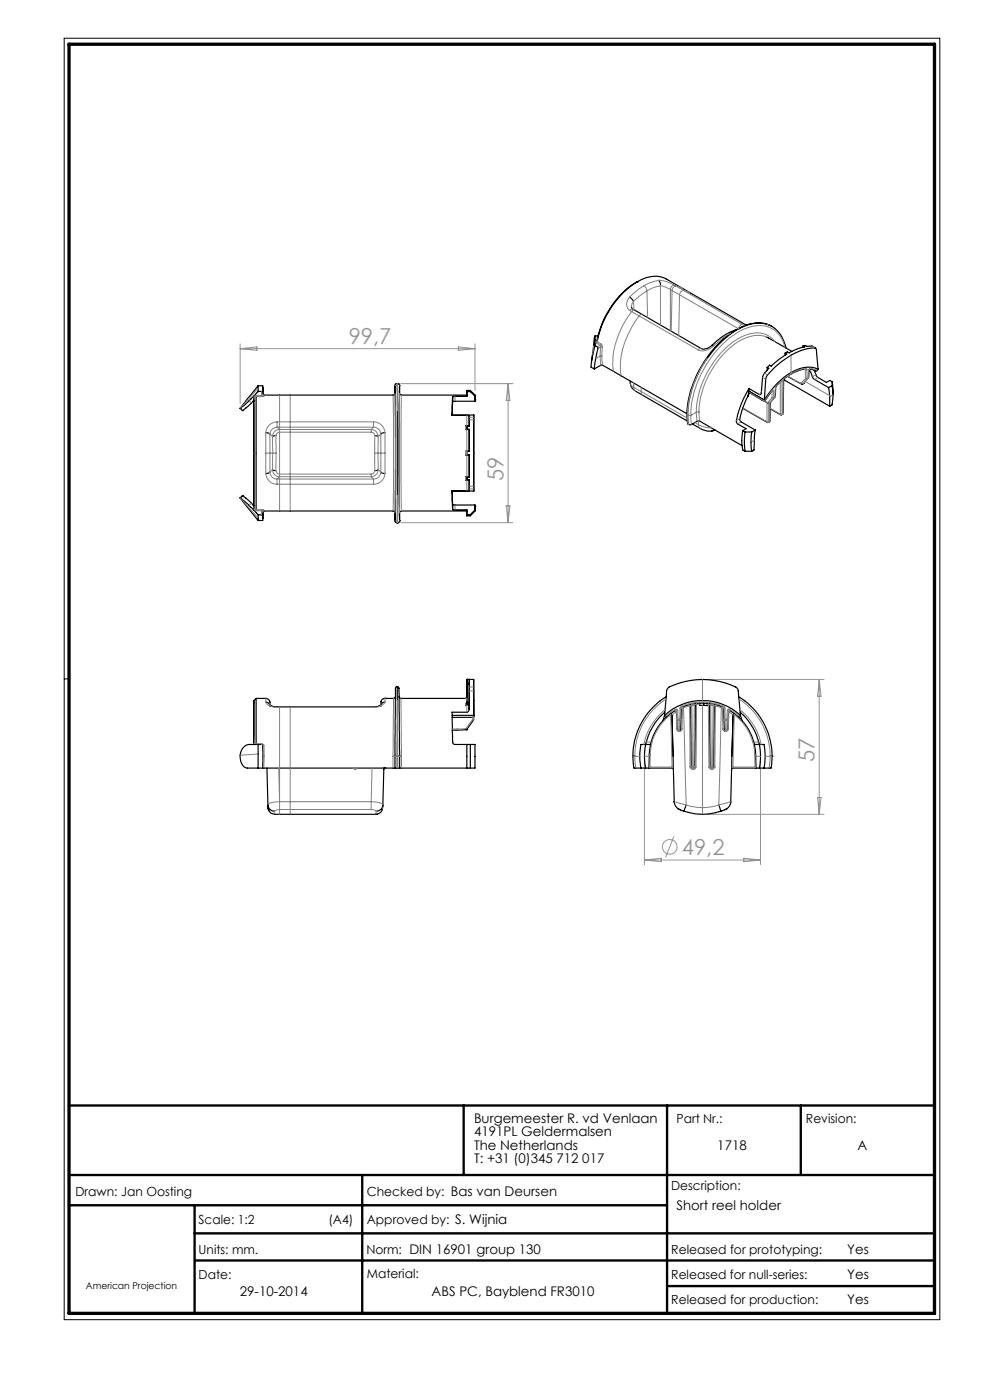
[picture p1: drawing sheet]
<svg xmlns="http://www.w3.org/2000/svg" width="210mm" height="297mm" viewBox="0 0 210 297" stroke-linecap="round" stroke-linejoin="round" font-family="sans-serif">
<path d="M13.6 8.1h185.8v271.9h-185.8zM14.6 144h-1" fill="none" stroke="#000" stroke-width=".21"/>
<path d="M14.6 234.5h183.6M98.4 234.5v14.8M141.5 234.5v44.1M169.9 234.5v14.8M14.6 249.3h183.6M14.6 255.7h126.9M41.3 255.7v22.9M76.8 249.3v29.3M41.3 261.7h156.9M41.4 267.4h156.8M141.5 272.8h56.7" fill="none" stroke="#000" stroke-width=".5"/>
<path d="M14.6 9.4h183.6v269.2h-183.6z" fill="none" stroke="#000" stroke-width=".7"/>
<g fill="none" stroke="#959595" stroke-width=".21">
<path d="M50.9 73v12.6M50.9 74h49.9M50.9 74l3.6-.4v.7zM97.2 73.6l3.6 .4-3.6 .3zM100.8 73v9.8M85 81.4h23.8M107.8 81.4v29.5M107.8 81.4l.4 3.5h-.8zM85 110.9h23.8M107.4 107.3h.8l-.4 3.6zM150 144.1h24.8M173.8 144.1v28.7"/>
<path d="M173.8 144.1l.4 3.6h-.8zM136.7 161.4v22M142.9 177.4l-1.7 4.5M150 172.8h24.8M161.3 161.4v22M173.4 169.2h.8l-.4 3.6zM136.7 182.5h24.6M136.7 182.5l3.6-.4v.7zM157.8 182.1l3.5 .4-3.5 .3z"/>
<circle cx="142.1" cy="179.7" r="1.55"/>
</g>
<g fill="none" stroke="#000" stroke-width=".25">
<path d="M135.1 59.8h.1M135.1 59.8a20 20 0 0 0-8.5 12.8l-.2 .1M135.1 59.8a5.9 5.9 0 0 1 6.2-.6l17 9.8M135.1 59.8a19.1 19.1 0 0 0-8.6 12.5l-.1 .1M139.7 59.5l.3 .3 .1 .8M125.9 73.2l-.4 3.2M126 78.3l1.7-.9 18 10.4M126 71.8l-.1 1.6M126.1 71.8l.1-.5v2M126.2 71.3h.7M126.2 73.3l.6 .4 .1 .2-.9 4.4M126.2 73.3l-.5 2.3-.3 1.9v.4l.6 .4"/>
<path d="M133.5 63l.9 .9M133.9 65.1l.4 .5 14.4 8.3a2.24 2.24 0 0 0 2.3-.6M151 73.3h.4M156.1 70l-.6 .2a12.3 12.3 0 0 0-4.5 3.1M162.6 71.5l5.4 3M162.7 78l.4 .1-1.1 1.2-.3 .7-.3 3.7h-.2l-2.3-1.3M162.7 78v.5M163.1 68.9a8.3 8.3 0 0 0-7.7 1.5 23.1 23.1 0 0 0-9.7 17.5M163.2 69l1.1 .6M163.7 69.2a6.5 6.5 0 0 0-6.1 .1 19.1 19.1 0 0 0-7.6 6.8M164.3 69.6a7.2 7.2 0 0 1 2.4 4.2M166.5 74.9l.4 .2-1.7 1.2-1.6 1.4-.4-.2-.5 .5"/>
<path d="M166.5 74.9v.4M167 79.8l3 1.7M170.4 73.4l.3 .2a9.6 9.6 0 0 0-3.3 1.3l-.4-.3-.5 .3M170.4 73.4l.4-.1 .4 .2a1.79 1.79 0 0 1 1.8 .3M170.4 73.4v.3M170.8 78.3a9.8 9.8 0 0 0-6.3 3.9l-.1 2-1.1 1.2M171.6 78.4l1 2 3.2 1.8M172.7 78.5l.5 1.3 .3 .3 1.8 1 .7-.4 .5 .3M173.1 78.7l-1.4-.4-.2 1.8-1.1 1.2M173.5 78.3a6.1 6.1 0 0 0-5.7 .7 16.6 16.6 0 0 0-5.7 5.9M173.5 78.3l-.3-4.1-.2-.4a13.5 13.5 0 0 0-9.3 4.8 2.8 2.8 0 0 0-1.3 2.5l-.3 3.8M173.5 78.3l-.2 .4h-.2"/>
<path d="M50.9 86.6h.1M50.9 86.6l.5 .5M51.4 87.1h.1M53.8 85v-.7v23.7v-.8M53.8 85v22.2M53.8 85l-2.4 2.1M53.8 85h.1M54.2 83.9l.1 .2M54.3 84.1v24M54.3 84.1h.1M54.8 81.8l-3.9 4.8M54.8 81.8v1.2"/>
<path d="M54.8 81.8h.9l.1 .4M55.7 82.9l-.9 .1-2.8 2.8-1.1 .8M55.7 82.9v.9M55.8 82.2l-.1 .7M56.4 91.8l.6 .1 .3 .2M57.8 99.6l.7 .2M58.5 92.4l-.7 .2M79.5 92.4l.7 .2M80.2 99.6l-.7 .2M81.7 91.8l-.7 .1-.2 .2M83.8 81.8v28.7M83.8 81.8v1.6l-.3 .4h-27.5l-.2-.1v-1.5"/>
<path d="M83.8 81.8h.1M84.1 81.4l-.2 .1-.1 .3M84.2 81.4h.4l.2 .4M84.2 81.4h.1M84.3 87.2v17.9M84.3 81.4h.1M84.4 81.4h.1M84.8 81.8l-.2 9.6 .2 19.1M84.8 81.8v1.8l.3 .2h13.9v.3M84.8 81.8h.1M95.9 88.1l3.6 .1M95.9 88v.1"/>
<path d="M95.9 88h4.6M96 84.2l-.1 3.9M96 85.2l-.1 2.8M96 84.2v1M98.8 95.7h.2zM98.8 90.4h.2zM99 95.7l.1 .1M99 95.7h.5M99 91.1h.5M99 90.4v.7M99 90.4h.1M99 90.4h.5"/>
<path d="M99 84.1l-3 .1M99 82.8v.3h.8M99 82.8h.8M99 82.8v1.3M99.1 95.8v.7M99.1 90.4l-.1 .7M99.1 96.5h-.3h.7M99.1 96.5h.5M99.1 95.8h.5M99.1 90.4h.5M99.5 88.2l.1 2.2M99.5 95.7l.1 .1"/>
<path d="M99.5 91.1v4.6M99.5 96.5v4.6M99.5 96.5h.1M99.5 88.2v2.2M99.5 90.4h.1M99.6 96.5v4.7M99.6 91.1v4.7M99.6 91.1h-.8h.2M99.6 91.1h-.1M99.8 83.1l1 1v-.3M99.8 82.8v.3M99.8 82.8l1 1"/>
<path d="M100.5 96.1v8.1M100.5 88v8.1M100.8 85.1l-4.8 .1M100.8 84.8h.1M100.8 84.8v.3M100.8 83.8v1.3M133.7 80.9a2.18 2.18 0 0 0 1 2M134.8 83l11 6.3M145.7 87.8l.2 2a.63 .63 0 0 0 .8 .3l1.3-.8 .4 .1 9 5.1M146.9 90l1.7 .9M148.6 90.9a2.58 2.58 0 0 0 2.9 .2M148.6 90.9h.1"/>
<path d="M151.7 91.3l-.7 .1M157.6 91.4l-.3 2.1 .1 1.3 .2 .7 .4 .2M157.6 91.4l.4 .2M158 91.6l-.1 1.7 .1 2.4M158 95.7h1.5M158 91.6h1.5M158.6 84.1a14.4 14.4 0 0 0-1.6 5.1l.1 .3 3.1 1.7M158.9 83l3.2 1.9M158.9 83l-.3 1.1M158.9 83l.2 .1M158.9 82.4a18.5 18.5 0 0 0-2.7 7.1l.3 .4 1.8 1-.7 .5M158.9 82.4v.6"/>
<path d="M159 83.3l3.9 2.2M159.1 83.1l-.5 1M159.1 83.1l3.1 1.8M159.5 91.6l-.2 1.5 .2 2.6M160.2 91.2l-.3 4.3-.4 .2M160.2 91.2l-.7 .4M162.1 84.9l.1 .1M162.2 84.9h.1M162.8 85.4l.3 .1M163.1 85.5h.1M163.3 85.4h.1M163.3 85.4l-.2 .1"/>
<path d="M163.4 85.4l-.1 4-.4 .2-5.4-3M163.8 82.9l-1.5 2.1M166.2 80.4l-.1 7.4-.5 .2-2.3-1.3M166.2 80.5l9.8 5.7M169.9 81.3l.3 .2M170.2 81.5h.1M170.4 81.3h.1M170.4 81.3l-.2 .2M175.8 82.2l.2 2v2M176.5 81.8l.2 1.9M176.5 81.8l-.7 .4M176.5 81l.2 2.7"/>
<path d="M176.5 81v.8M176.7 83.7l-.2 2.2-.5 .3M50.9 105.6l1.7 1.4 2.2 2.2 .9 .1M50.9 105.6l3.9 4.8M50.9 105.6h.1M51.4 105.2l-.5 .4M51.4 105.2h.1M51.4 105.2l2.4 2M53.8 107.2h.1M54.3 108.1h.1M54.3 108.1l-.1 .3M54.8 109.2v1.2"/>
<path d="M55.7 109.3l.1 .7M55.7 108.5v.8M55.8 110v-1.4l.2-.2h27.4l.4 .4v1.7M55.8 110l-.1 .4h-.9M57.3 100.2l-.9 .3M80.8 100.2l.9 .3M83.8 110.5l.2 .3 .4 .1M83.8 110.5h.1M84.2 110.9h.1M84.4 110.9h.1M84.8 110.5l-.2 .3-.2 .1M84.8 110.5h.1"/>
<path d="M95.9 104.1l.1 4M95.9 104.1l.1 2.9M95.9 104.1l4.6 .1M96 108.1l3 .1M96 107l4.8 .1M96 107v1.1M98.8 101.1h.2zM98.8 101.9h.2zM99 101.1h.5M99 101.1v.8M99 101.9h.5M99 108.2v.2h-13.9l-.3 .3v1.8"/>
<path d="M99 109.4h.8M99 101.1l.1 .1M99 108.2v1.2M99.1 101.2v.6M99.1 101.8l-.1 .1M99.1 101.8h.5M99.1 101.2h.5M99.5 101.9v2.2M99.5 104.1h-.5M99.5 101.1l.1 .1M99.6 101.8l-.1 2.3M99.6 101.8l-.1 .1"/>
<path d="M99.8 109.2v.2M99.8 109.2h-.8v.2M100.8 108.4v-.2l-1 1M100.8 107.4h.1M100.8 107.1v.3M100.8 108.4l-1 1M100.8 107.1v1.3M51.8 158.4l.5-.4 .5-.1h2.7l.2 .2v4.8h-3.2a2.41 2.41 0 0 1-1.5-3.1l.3-.8zM53.8 148.7v9.2M54.3 148.2l-.1 9.7M54.3 148.2l-.5 .5M54.3 148.2h2.2"/>
<path d="M54.8 157.9v5M56.4 148.2l.6 .2 .3 .6M56.4 148.9l.2 .1a.82 .82 0 0 1 .7 .8M57.2 148.9l.1 1M80.7 149.6l-1.2 .4h-21l-1.1-.3M80.8 148.9v1M81.7 148.2l-.7 .2-.2 .6M81.7 148.2h.1M81.7 148.9l-.3 .1a.82 .82 0 0 0-.6 .8M83.9 147.7l-.2 .4-.2 .1h-2M84.3 145.7h.2a6.1 6.1 0 0 1 .2 3l.1 11.7M84.3 145.7l-.4 .3-.1 14.4"/>
<path d="M84.3 145.7v3M84.7 147.7v.3l.4 .2h13.9M95.9 151.8h4.6M98.8 148.2l.2-.3zM98.8 154.5l.2 .3M99 154.8h.1M99 154.8l-3 .1v.2M99 157.9v5M99 148.9v.4M99 148.9l-.2 .3M99 147.9h.1M99.1 145v.2"/>
<path d="M99.1 144.1h.1M99.1 145.2l-.1 4.1M99.1 145l-.1 3.9M99.1 144.1l-.1 3.8M99.1 144.1h1.4M99.1 145.2h.5M99.1 145h.5M99.5 150.4v.3l-.4 .4h-3.2l.1 6.4 .2 .3 .3 .1h4.3v5h-16M99.5 149l-.2 .5-.5 .1 .2-.3M99.5 149v1.4M99.6 145.2l-.1 5.2M99.6 144.1v.9z"/>
<path d="M99.6 145.2l-.1 3.8M99.8 157.9v5M100.5 144.1v7.7M100.5 152.1l-.1 .6-1.4 2.1M100.5 151.8v.2l-.2 .2h-4.4M136.9 157.9l-.2 2.5 .2 2.5M138 157.9l-.2 1.5-.1 3.5M138 157.9h-2a12.8 12.8 0 0 0 0 5M140.6 152.9a10.9 10.9 0 0 0-2.6 5M141 151.8a11.9 11.9 0 0 1 16.1 0M141 151.8l.4-4.4a1.48 1.48 0 0 1 .6-1.7 16.1 16.1 0 0 1 14.3 .2l.3 .7 .5 5.2M141 151.8l.3 .4"/>
<path d="M141 151.8l-.4 1.1M141 151.1a12.3 12.3 0 0 0-4 6.8M141.3 147.8a14.9 14.9 0 0 0-7 12.6M141.3 152.2l1-.9 1.1-.7 .1 .1 .1 3.8M141.3 152.2l-.7 .7M142.2 151.5h.3v.2M142.3 151.6h.2l.3 8.8M142.5 151.7h.1M142.5 151.7l.5 18.4M143.6 154.5l.3 .3M143.6 154.5l.2 .4h.5l.1-.4M143.9 154.8h.1"/>
<path d="M143.9 154.8h.2M144.1 154.8h.1M144.4 154.5l.1-4.3a10.3 10.3 0 0 1 9 0l.1 4.3M144.4 154.5l-.3 .3M147.7 149.2l-.2 .3-.1 13.2a.44 .44 0 0 1-.8 0l-.1-13-.2-.2M148.4 149.2v.5l.9-.1M149.3 149.2v.4M150 149.2v.5M150.1 149.2v.5l-.8-.1M150.3 149.2l.2 .3 .1 13.2a.44 .44 0 0 0 .8 0l.1-13.1 .3-.1M153.6 154.5l.3 .3M153.6 154.5v.3l.2 .1h.5l.1-.4"/>
<path d="M153.9 154.8h.1M153.9 154.8h.3M154.2 154.8h.1M154.4 154.5l-.2 .3M155.5 151.7h.1M155.5 151.7l-.5 18.4a1.84 1.84 0 0 1-1.1 1.6M155.8 151.6h-.3l-.2 8.8M155.9 151.5h-.3l-.1 .2M156.7 152.2l-1-.9-1.2-.6-.1 3.8M156.7 152.2l.7 .7M156.7 147.8a14.7 14.7 0 0 1 7.1 12.6M157 151.1a12.5 12.5 0 0 1 4.1 11.8"/>
<path d="M157.1 151.8l-.4 .4M157.1 151.8l.3 1.1M157.4 152.9a10.9 10.9 0 0 1 2.6 5M160 157.9h2.1a12.8 12.8 0 0 1 0 5M160 157.9l.3 1.5 .1 3.5M55.7 162.9h28.1M56.6 162.9l.2 7.9M56.8 170.8l.1-.1a1.55 1.55 0 0 0 1.4 2M56.8 171.3l.2 .6M56.8 170.8a1.32 1.32 0 0 0 1.4 1.3M58.3 172.8h21.5M80 172.7l-.2 .1"/>
<path d="M81.2 170.7v.3a1.53 1.53 0 0 1-1.4 1.8M81.4 162.9l-.2 6.6a2.68 2.68 0 0 1-.3 2.1l-.7 .4-.4 .1M81.4 163.1l.3-.2-.3 .2M83.8 162.9h1M83.8 160.4v2.5M83.8 160.4h.1M84.8 160.4v2.5M84.8 160.4h.1M134.3 160.4h.1M134.3 160.4l.2 2.5h3.2M137.7 162.9h5l.1 .3M143 170.1a2.44 2.44 0 0 0 2.1 2"/>
<path d="M143 170.1v.2M143.9 171.6l.4 .2M145.1 172.1a12 12 0 0 0 7.9 0M145.6 170.8l-.5 1.2M152.5 170.8l.4 1.2M153.1 172l-.2 .1M154.1 171.6l-1.1 .5M154.9 170.1l.1 .2M160.4 162.9h-5l-.2 .3M163.8 160.4h.1M163.8 160.4l-.3 2.5h-3.1"/>
</g>
<g fill="none" stroke="#808080" stroke-width=".21">
<path d="M125.9 73.4l-.2 1.8M126.3 71.7h.5M126.4 72.4v.3l.9 .6M126.6 72.5h.1M126.6 72.5l.9 .5M126.7 72.1v.4M127.3 73.3l.1 .3M127.3 75.5h.4M127.3 75.5l.2 2M127.3 75.5l-.9 .6M127.3 73.3l-.6 .3M127.4 73.6l-.1 1.9"/>
<path d="M127.4 73.6h.4M127.4 73.6l-.5 .3M127.5 73l.3 .6M127.5 73l-.2 .3M127.7 75.5l.1 2M127.8 73.6l-.1 1.9M133.6 65.9l.4 .2M134 66.1a17.9 17.9 0 0 0-3.9 12.2l.1 .5M134 66.1l1.6 .9M134.3 65.6h-.3l-.4 .3M134.4 63.9l-.3 .5-.2 .7M134.4 63.9l.1 1.8"/>
<path d="M134.6 65.8h-.2l-.4 .3M135.6 67a17.2 17.2 0 0 0-3.8 12.7M135.6 67l12.5 7.2M136.2 66.7h-.2l-.4 .3M136.6 60.6a10.2 10.2 0 0 0-3.5 3.2 1.67 1.67 0 0 0 .5 2.1M136.6 60.6l.3 .3 .3 .8M137.2 61.7l-1.4 1-1.4 1.2M137.2 61.7l.2 5.7M140.1 60.6a7.3 7.3 0 0 0-2.9 1.1M140.1 60.6v8.4M140.1 60.6l.8 .2 1.3 .6M142.2 61.4v8.8"/>
<path d="M142.2 61.4l.4 .2M142.6 61.6l1.5 .9M142.6 61.6l-.2 8.7M143 60.5a5.5 5.5 0 0 0-6.4 .1M143 60.5a1.01 1.01 0 0 0-.8 .9M143 60.5l.4 .2M143.4 60.7l1.4 .5M143.4 60.7a.99 .99 0 0 0-.8 .9M143.4 60.7l14 8.1M144.1 62.5l12.5 7.2M144.1 62.5l-.1 8.7M146.4 62.1l-1-.4a.9 .9 0 0 0-1.3 .8"/>
<path d="M148.7 73.9l-.6 .3M154.1 70.9h.4M154.5 70.9l-2.1 1.5a5.1 5.1 0 0 1-3.2 2l-1.1-.2M155 70.7l-.5 .2M157.4 68.8l.5 .3M157.4 68.8a1.04 1.04 0 0 0-.7 .9M162.2 79.2l.6 .3M162.6 71.5a8 8 0 0 0-7.8 2.3 19.4 19.4 0 0 0-6.5 13.6M162.7 68.8l.5 .2M164.4 72.5a4.9 4.9 0 0 0-6.2-1.4 17.5 17.5 0 0 0-8.9 9.5 17.1 17.1 0 0 0-1.6 6.8M166.5 73.7a5.6 5.6 0 0 0-7.6-4.3 19.6 19.6 0 0 0-10.6 10.8 19.5 19.5 0 0 0-1.8 7.9M167.1 79.8l1.5 .8"/>
<path d="M167.8 75.3v4M167.8 79.3l-1.6 1.1-1.5 1.4M167.8 79.3l-.1 .1M170.7 78.3l.1 .1M170.8 78.3v.1M170.8 78.4h.4M170.8 78.4l.1 1.9M171 78.2l.2 .2M171 78.2a7 7 0 0 0-3.2 1.1M171 78.2l-.2 .1M171.2 78.4v1.9M171.5 78.6v1.5"/>
<path d="M171.6 78.5l-.1 .1M171.9 78.2l1.5 .4M171.9 78.2l-.2 .1-.2 .3M171.9 78.2l-.2 .1M172.1 73.4l.7 .4M173.1 79.5l-.8 .4M52.8 85l.5 .5M53.8 96.1h.5M54.3 84.1h.1M54.3 84.1l-.5 .5M54.3 84.1h1.2M54.8 82.4l-3.9 4.2"/>
<path d="M55.5 83.9h-1.3l-.4 .4M55.5 83.9v.2M55.5 83v.9M55.7 83.8l-.2 .1M55.7 83.8l.3 .2M55.8 83.6l-.1 .2M56 84l-.5 .1M56 83.8v.2M56.4 96.1v3a2.92 2.92 0 0 0 1.5 3.5l.9 .1M56.4 96.1h.9M57.3 92.1v4M57.3 96.1v4.1"/>
<path d="M57.3 96.1h.6M57.3 92.1l.5 .5M57.8 99.6l-.5 .6M57.8 92.6l.1 3.5M57.8 99.6a1.5 1.5 0 0 0 1.5 1.5M57.9 96.1l-.1 3.5M57.9 96.1h.7M58.6 96.1l-.1 3.7a.78 .78 0 0 0 .8 .8M58.8 89.5a2.47 2.47 0 0 0-2.4 2.3v4.3M58.8 90.6a1.51 1.51 0 0 0-1.5 1.5M58.8 89.5v1.1M58.8 90.6l.5 .5"/>
<path d="M58.8 89.5h20.4M58.8 90.6h20.4M59.3 83.8v7.3M59.3 91.1a1.5 1.5 0 0 0-1.5 1.5M59.3 91.1v.6M59.3 91.7a.78 .78 0 0 0-.8 .7l.1 3.7M59.3 91.7v8.9M59.3 91.1h19.4M59.3 91.7h19.4M61.6 83.8v24.6M78.7 91.1a1.5 1.5 0 0 1 1.5 1.5M78.7 91.1v.6"/>
<path d="M78.7 91.7a.78 .78 0 0 1 .8 .7v3.7M79.2 89.5a2.47 2.47 0 0 1 2.5 2.3v4.3M79.2 90.6a1.51 1.51 0 0 1 1.6 1.5M79.2 89.5v1.1M79.2 90.6l-.5 .5M79.5 96.1v3.7a.78 .78 0 0 1-.8 .8M79.5 96.1h.7M80.2 96.1h.6M80.2 96.1v3.5M80.2 92.6v3.5M80.2 99.6l.6 .6M80.2 99.6a1.5 1.5 0 0 1-1.5 1.5"/>
<path d="M80.8 92.1v4M80.8 96.1h.9M80.8 96.1v4.1M80.8 92.1l-.6 .5M81.7 96.1v3a2.88 2.88 0 0 1-1.6 3.5l-.9 .1M83.4 83.8v24.6M83.8 81.8h.1M83.8 83.4v25.4M84.2 81.4l.1 5.8 .1-5.8M84.8 81.8h.1M84.8 83.4v25.4M85.2 83.8v24.6"/>
<path d="M96.5 84.1v1M98.8 95.7v.8M98.8 90.4v.7M99 91.1v5.4M99 96.5v4.6M99 88.1v2.3M99.6 89.1h.9M99.6 88.5h.9M100.5 96.1h.1M133.7 81.3l.1 .4 .6 .5M134.4 81.2v.9M134.4 82.2l.1 .5 .3 .3"/>
<path d="M134.4 82.2l1.6 .9M134.4 81.2v1M136 82.2v.9M136 83.1l.1 .5 .3 .3M136 83.1l9.7 5.6M145.7 87.9l.1 .1M145.8 88a22.2 22.2 0 0 1 4.2-11.9 21.8 21.8 0 0 0-4 12M145.8 88h.1M145.8 88l.2 2M145.8 88l.2 .1M146 88.1h.5M146 88.1h.1"/>
<path d="M146 88.1l.1 2M146.5 88.1h.1M146.5 88.1l.2 2M147.4 89.6l.8 .5M147.7 87.4h.6M147.7 87.4l.2 2M147.7 87.4l-1.2 .7M148.2 90.1l1.4 .5 1.3 .2M148.2 90.1v.3l.4 .5M148.2 89.3v.8M148.3 87.4l.1 2M156.9 88.8l-.7 .4"/>
<path d="M157.2 89.5l-.7 .4M157.6 86.5l5.1 3M159 83.3l2.5 1.4M160 93.4l-.7 .4M161.5 83.1l-.4 .6M161.5 84.7l.1 .1M161.7 80l.7 .4M162.7 89.5h.4M162.7 89.5v.1M162.7 85.4v4.1M163.1 85.5v4M163.1 89.5l-.1 .1"/>
<path d="M163.2 89.4v.1M163.2 89.4l-.1 .1M163.3 89.3l-.1 .1M163.3 86.6l2.2 1.3M163.7 82.9l.3-.2 .1 .2M163.7 82.9l-1.5 2.1M163.7 82.9l.1 1.5M163.8 82.9h.3M163.8 84.4h.3M163.8 84.4l-1 1-1.3-.7M163.8 84.4l.3 .1M164.1 84.5l-1 1"/>
<path d="M164.1 82.9v1.5M164.1 84.4v.1M164.4 84.3l-.3 .2M164.4 84.3l-1.1 1.1-.1 4M164.4 84.3h.1M164.4 84.2l-.3 .2M164.4 84.2v.1M164.5 82.3l-.1 1.9M164.5 84.1l-.1 .1M164.5 82.2v.1M164.7 81.8l-.2 .5M164.7 81.8v.1"/>
<path d="M165.5 81v6.9M165.5 87.9h.4M165.5 87.9l.1 .1M165.9 80.7v7.2M165.9 87.9l-.1 .1M166.1 87.8l-.1 .1M166.1 87.8l-.2 .1M166.1 87.7v.1M166.2 80.5l-.1 7.3M168.6 80.6l.1 .1M170.8 80.9l5.2 3M170.9 80.3h.3"/>
<path d="M170.9 80.3l-1 1-1.3-.7M170.9 80.3l.3 .1M171.2 80.4l-1 1.1M171.2 80.3v.1M171.4 80.3l-.2 .1M171.4 80.3l-1 1M171.5 80.1l-.3 .2M171.5 80.1l-.1 .2M171.5 80.2l-.1 .1M171.5 80v.1M173.5 80.1l-.7 .4M176.7 83.7l-.7 .5"/>
<path d="M50.9 105.6l3.9 4.3M53.3 106.7l-.5 .5M53.8 107.6l.5 .5M53.8 108l.4 .4h1.3M54.3 108.1h.1M54.3 108.1h1.2M55.5 108.1l.5 .1M55.5 108.4l.2 .1M55.5 108.1v.3M55.5 108.4v.8M55.7 108.5l.1 .2M56 108.2v.2"/>
<path d="M56 108.2l-.3 .3M57.3 100.2a1.51 1.51 0 0 0 1.5 1.4M58.8 101.6v1.1M58.8 102.7h20.4M58.8 101.6h20.4M59.3 101.1v7.3M59.3 101.1l-.5 .5M59.3 100.6v.5M59.3 101.1h19.4M59.3 100.6h19.4M78.7 101.1l.5 .5M78.7 100.6v.5"/>
<path d="M79.2 101.6v1.1M80.8 100.2a1.51 1.51 0 0 1-1.6 1.4M83.8 110.5h.1M84.2 110.9l.1-5.8 .1 5.8M84.8 110.5h.1M96.5 107.1v1.1M98.8 101.1v.8M99 101.9v2.2M99.6 103.1h.9M99.6 103.7h.9M53.8 157.7h.5M54.3 157.8h.1"/>
<path d="M54.3 157.8h1.2M54.8 159.9l-3.9 .3M55.5 157.8l.4 .1 .1 .3M55.5 157.8v.1M55.7 158.2h.3M56 158.2v2.2M56.4 148.2a1.31 1.31 0 0 0 1.1 1.7l1.3 .2M57.3 149v.8M58.8 150v.1M58.8 150.1h20.4M59.3 150v20.1M61.6 150v21.7"/>
<path d="M79.2 150v.1M80.8 149v.8M81.7 148.2a1.31 1.31 0 0 1-1.2 1.7l-1.3 .2M83.5 148.2l-.1 12.2M85.1 148.2l.1 12.2M96 154.7h1M97 154.7v.2M98.8 148.2h.1M98.8 149.2v.4M99 148.2v.5M99 149.6v1.5M99.6 146.6h.9"/>
<path d="M99.6 145.7h.9M100.2 152.6l-1.4 1.9-1.8 .2M100.2 152.6l.2 .1M100.2 152.2v.4M100.5 152.1v.5h-.3M137.1 157.4h1M141 150.6a12.8 12.8 0 0 0-4.4 7.3M141.3 148.3a14.2 14.2 0 0 0-6.6 12.1M142.1 151.5l.1 .2M142.2 151.7l.4 11M142.2 151.7a11.1 11.1 0 0 0-4.3 8.5M143.2 150.5l.3-.1 .3 .3"/>
<path d="M143.2 150.5l-2.1 1.5M143.2 150.5l.2 .2M143.4 151l-.9 .7M143.4 151l.1 3.7M143.4 150.7v.3M143.5 150.7h.3M143.5 154.7l.2 .3 .3 .1M143.5 154.7h.1M143.8 150.7v1.9M143.8 152.6h.4M143.8 152.6h-.2l.2 .1M143.8 152.6v.1"/>
<path d="M143.8 152.7h.4M143.8 152.7l.1 2.2M143.9 154.9l.1 .2M143.9 154.9h.2M144 155.1h.2M144.1 154.9l.1 .2M144.2 152.6h.3l-.3 .1M144.2 152.6v.1M144.2 152.7l-.1 2.2M144.3 150.2l-.1 2.4M144.3 150.2h.5M144.4 154.7h.3"/>
<path d="M144.6 149.8l.2 .4M144.6 149.8l-.3 .4M144.7 154.7l-.1 .3-.4 .1M144.8 150.2l-.1 4.5M144.9 149.9l.1 .2M145 150.1l.6 20.7M145 150.1l-.2 .1M146.2 149.5l.1 .3M146.3 149.8l.1 12.9M146.3 149.8l-1.3 .3M146.7 149.4l.1 .2M146.8 149.6l-.5 .2"/>
<path d="M146.8 149.6l.1 13.1M147.2 149.3v.2M147.2 149.5l-.4 .1M147.2 149.5l-.1 13.2M147.7 149.5h-.5M147.7 149.2v.3M147.7 149.5l-.1 13.2M148.4 149.4l-.7 .1M149 148.9a12.7 12.7 0 0 1 4.5 .9M149 148.9v.3M149 148.9a12.3 12.3 0 0 0-4.4 .9M149 149.6v21.7"/>
<path d="M149 144.1v4.8M150 149.4l.2 .1M150.2 149.5h.6M150.2 149.5l.2 13.2M150.3 149.2l-.1 .3M150.8 149.5l.5 .1M150.8 149.5l.1 13.2M150.8 149.3v.2M151.3 149.6l.5 .2M151.3 149.6l-.2 13.1M151.3 149.4v.2M151.8 149.8l-.1 12.9"/>
<path d="M151.8 149.8l1.2 .3M151.8 149.5v.3M153 150.1l-.5 20.7M153 150.1l.2 .1M153.1 149.9l-.1 .2M153.2 150.2h.6M153.2 150.2l.2 4.5M153.4 154.7h.2M153.4 154.7l.1 .3 .3 .1M153.5 149.8l-.3 .4M153.5 149.8l.3 .4M153.8 150.2v2.4"/>
<path d="M153.8 155.1h.3M153.8 152.6h.4M153.8 152.6h-.2l.2 .1M153.8 152.7h.4M153.8 152.6v.1M153.8 152.7l.1 2.2M153.9 154.9l-.1 .2M153.9 154.9h.3M154.2 154.9l-.1 .2M154.2 152.6h.2l-.2 .1M154.2 152.6v.1M154.2 152.7v2.2"/>
<path d="M154.3 150.7l-.1 1.9M154.3 150.7h.2M154.4 154.7h.1M154.5 154.7l-.2 .3-.2 .1M154.6 151l-.1 3.7M154.6 151l.9 .7M154.6 150.7v.3M154.8 150.5l2.1 1.5M154.8 150.5l-.2-.1-.3 .3M154.8 150.5l-.2 .2M155.8 151.7l-.3 11M155.8 151.7a11.1 11.1 0 0 1 4.3 8.5"/>
<path d="M155.9 151.5l-.1 .2M156.8 148.3a14.4 14.4 0 0 1 6.6 12.1M157 150.6a12.6 12.6 0 0 1 4.5 7.3M159.9 157.4h1M55.8 160.4h.2M56 160.4v2.5M59.1 162.9l.2 7.1M59.3 170.1l-1.5 .1-.9 .5M59.3 170.1v1.6M59.3 171.7l-.4 .1a.66 .66 0 0 0-.6 .9M59.3 171.7v1.1M59.3 170.1h19.4"/>
<path d="M59.3 171.7h2.3M61.6 171.7h17.1M61.6 171.7v1.1M74.9 162.9l.4 .3M75.3 162.9v.3M75.3 163.2h.1M75.4 162.9v.3M75.8 162.9l-.4 .3M78.7 170.1a2.72 2.72 0 0 1 2.5 .7M78.7 170.1v1.6M78.7 171.7a.78 .78 0 0 1 .9 .2 .78 .78 0 0 1 .2 .8M78.9 162.9l-.2 7.2"/>
<path d="M81.2 171.3l-.1 .3M83.4 160.4h.8M83.4 160.4v2.5M84.2 160.4l.1-11.7 .1 11.7M84.2 160.4h.1M84.2 160.4v2.5M84.2 160.4h.2M84.4 160.4v2.5M84.4 160.4h.8M84.4 160.4h.1M85.2 160.4v2.5M134.3 160.4h.4"/>
<path d="M134.7 160.4h.1M134.7 160.4l.2 2.5M134.7 160.4h1M136.7 160.4h1M137.7 162.7h.2M137.7 160.2h.2M137.9 162.7l-.1 .2M137.9 162.7h4.7M137.9 160.2v2.5M142.6 162.7h.2M142.6 162.7v.2M143.1 170.1l2.5 .7"/>
<path d="M145.6 170.8l1.1 .3 2.3 .2M146.4 162.7h.5M146.4 162.7l.2 .4 .3 .1M146.9 162.7v.5M146.9 163.2h.2M146.9 162.7h.2M147.1 162.7h.5M147.1 162.7v.5M147.6 162.7l-.1 .3-.4 .2M149 171.3v1.5M150.4 162.7h.5M150.4 162.7l.2 .4 .3 .1"/>
<path d="M150.9 162.7v.5M150.9 163.2h.2M150.9 162.7h.2M151.1 162.7h.6M151.1 162.7v.5M151.7 162.7l-.3 .4-.3 .1M152.5 170.8l-1.2 .3-2.3 .2M155 170.1l-2.5 .7M155.2 162.7h.3M155.5 162.7l-.1 .2M155.5 162.7h4.7M160.1 160.2h.2"/>
<path d="M160.1 160.2l.1 2.5M160.2 162.7h.2M160.2 162.7v.2M160.3 160.4h1M162.3 160.4h1.1M163.4 160.4h.4M163.4 160.4h.1M163.4 160.4l-.2 2.5"/>
</g>
<g font-size="4.7" fill="#959595">
<text x="74" y="72.9">99,7</text>
<text x="106.8" y="102" transform="rotate(-90 106.8 102)">59</text>
<text x="172.8" y="161.7" transform="rotate(-90 172.8 161.7)">57</text>
<text x="144.7" y="181.4">49,2</text>
</g>
<g font-size="2.8">
<text x="100.5" y="238.2">Burgemeester R. vd Venlaan</text>
<text x="100.5" y="241.1">4191PL Geldermalsen</text>
<text x="100.5" y="243.9">The Netherlands</text>
<text x="152.2" y="243.9">1718</text>
<text x="181.9" y="243.9">A</text>
<text x="100.5" y="246.7">T: +31 (0)345 712 017</text>
<text x="143.5" y="256.7">Short reel holder</text>
<text x="179.7" y="266">Yes</text>
<text x="50.9" y="275">29-10-2014</text>
<text x="91.5" y="275">ABS PC, Bayblend FR3010</text>
<text x="179.7" y="271.4">Yes</text>
<text x="179.7" y="276.6">Yes</text>
</g>
<g font-size="2.7">
<text x="143.5" y="238.2">Part Nr.:</text>
<text x="171" y="238.2">Revision:</text>
<text x="16" y="253.7">Drawn: Jan Oosting</text>
<text x="77.8" y="253.7">Checked by: Bas van Deursen</text>
<text x="142.4" y="252.5">Description:</text>
<text x="42.1" y="259.7">Scale: 1:2</text>
<text x="69.7" y="259.7">(A4)</text>
<text x="77.8" y="259.7">Approved by: S. Wijnia</text>
<text x="42.1" y="266">Units: mm.</text>
<text x="77.7" y="266">Norm: DIN 16901 group 130</text>
<text x="142.4" y="266">Released for prototyping:</text>
<text x="42.1" y="271.3">Date:</text>
<text x="77.8" y="271">Material:</text>
<text x="142.4" y="271.3">Released for null-series:</text>
<text x="142.4" y="276.6">Released for production:</text>
</g>
<text font-size="2" x="18.2" y="273.4">American Projection</text>
</svg>
